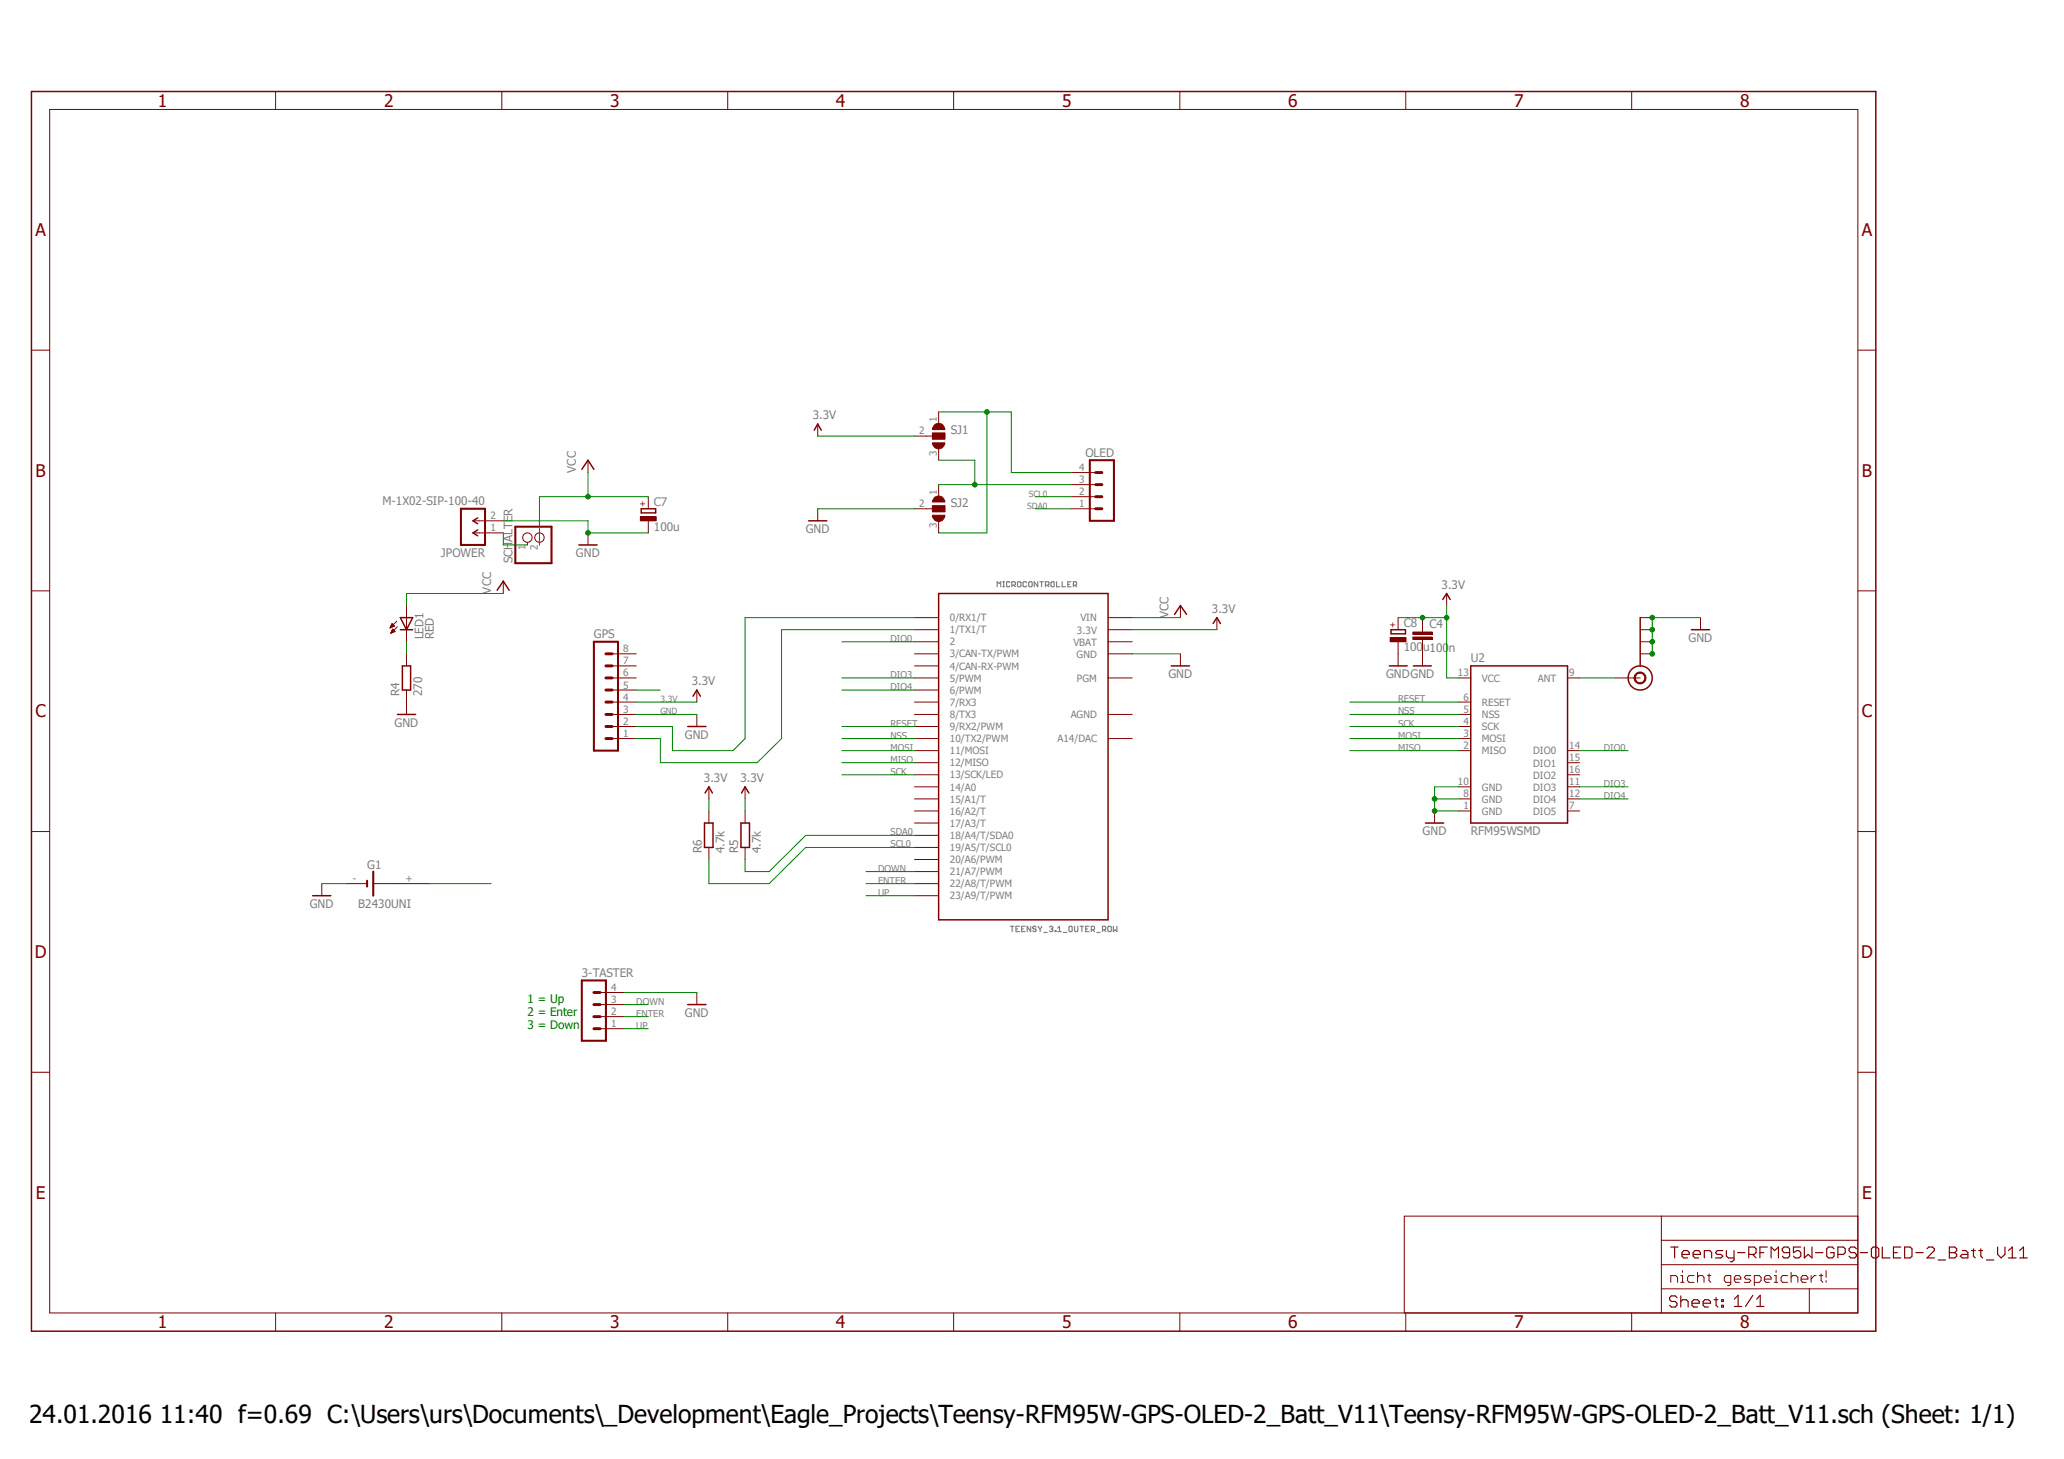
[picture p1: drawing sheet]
<svg xmlns="http://www.w3.org/2000/svg" width="297mm" height="210mm" viewBox="0 0 297 210" stroke-linecap="round" stroke-linejoin="round" font-family="sans-serif">
<path d="M4.2 12.9l288.7 179M292.9 12.9l-288.7 179" fill="none" stroke="#fff" stroke-width=".14"/>
<g fill="none" stroke="#808080" stroke-width=".17">
<path d="M143.5 84.4v-.7l.3 .2 .2-.2v.7M144.3 84.4h.3M144.3 83.7h.3M144.4 83.7v.7M145.3 83.8l-.1-.1h-.3v.1v.6h.3l.1-.1M145.6 84.2h.4l.1-.1v-.3l-.1-.1h-.4v.7M145.9 84.2l.2 .2M146.4 83.8l.2-.1h.2l.1 .1v.5l-.1 .1h-.2l-.2-.1zM147.7 83.8l-.1-.1h-.2l-.2 .1v.5l.2 .1h.2l.1-.1M148 83.8l.2-.1h.2l.1 .1v.5l-.1 .1h-.2l-.2-.1zM149.3 83.7v.7l-.5-.7v.7M149.6 83.7h.6"/>
<path d="M149.9 83.7v.7M150.4 84.2h.4l.2-.1v-.3l-.2-.1h-.4v.7M150.7 84.2l.3 .2M151.3 83.8l.1-.1h.2l.1 .1-.1 .6h-.2l-.1-.1zM152.1 83.7v.7h.4M152.9 83.7v.7h.4M153.7 84.1h.2M154.1 83.7h-.4v.7h.4M154.5 84.2h.3l.1-.1v-.3l-.1-.1h-.3v.7M154.7 84.2l.2 .2M145.4 133.3h.5M145.7 133.3v.7"/>
<path d="M146.2 133.6h.3M146.7 133.3h-.5v.7h.5M147 133.6h.3M147.5 133.3h-.5v.7h.5M148.3 133.3v.7l-.5-.7v.7M149.1 133.4l-.1-.1h-.2l-.2 .1 .2 .2h.2l.1 .2-.1 .2h-.2l-.2-.1M149.4 133.3l.3 .3M149.7 133.6v.4M149.9 133.3l-.2 .3M150.2 134.2h.5M151 133.4l.2-.1h.2l.1 .1-.1 .2M151.3 133.6h.1"/>
<path d="M151.4 133.6l.1 .2-.1 .2h-.2l-.2-.1M151.8 133.9h.2v.1h-.2zM152.2 134h.5M152.2 133.5l.3-.2v.7M153 134.2h.5M154 133.3h.2l.1 .1-.1 .6h-.2l-.2-.1v-.5zM154.6 133.3v.6l.2 .1h.2l.1-.1v-.6M155.4 133.3h.5M155.7 133.3v.7M156.2 133.6h.3M156.7 133.3h-.5v.7h.5M157.1 133.8h.3l.1-.2v-.2l-.1-.1h-.3v.7"/>
<path d="M157.3 133.8l.2 .2M157.9 134.2h.4M158.7 133.8h.3l.1-.2v-.2l-.1-.1h-.3v.7M158.9 133.8l.2 .2M159.6 133.3h.2l.1 .1v.5l-.1 .1h-.2l-.2-.1v-.5zM160.2 133.3v.7l.3-.2 .2 .2v-.7"/>
</g>
<path d="M68.7 76.2l-.6 .5 .6 .4M68.7 74.5l-.6 .4 .6 .5M83.3 78.4h2.6M83.7 67.5l.9-1.3 .9 1.3M92.3 73.2h2.1v.6h-2.1zM168.6 95.8h2.6M203.4 95.8h2.6M211.7 95.8h13.9v22.6h-13.9zM243.4 90.6h2.6M205.1 118.4h2.7" fill="none" stroke="#800000" stroke-width=".21"/>
<g fill="none" stroke="#800000" stroke-width=".14">
<path d="M68.1 76.7h4.3M68.1 74.9h4.3M84.6 66.2v1.8M84.6 76.7v1.7M169.9 94.1v1.7M203.3 91.7h2.8v.3h-2.8zM203.3 90.9h2.8v.4h-2.8zM204.7 88.9v2M204.7 92v3.8M209.9 97.5h1.8M225.6 97.5h1.7M244.7 88.9v1.7"/>
<path d="M206.5 116.7v1.7M209.9 116.7h1.8M209.9 114.9h1.8M209.9 113.2h1.8M209.9 101h1.8M209.9 102.8h1.8M209.9 108h1.8M209.9 104.5h1.8M209.9 106.3h1.8M225.6 116.7h1.7M225.6 114.9h1.7M225.6 113.2h1.7"/>
<path d="M225.6 108h1.7M225.6 111.5h1.7M225.6 109.7h1.7"/>
</g>
<path d="M203.3 91.8h2.8M203.3 91.1h2.8" fill="none" stroke="#800000" stroke-width=".34"/>
<path d="M66.3 73.2h3.5v5.2h-3.5z" fill="none" stroke="#800000" stroke-width=".3"/>
<path d="M92.2 74.3h2.2v.6h-2.2z" fill-rule="evenodd" fill="#800000"/>
<path d="M92.2 74.3h2.2v.6h-2.2zM93.3 71.5v1.7M93.3 74.9v1.8" fill="none" stroke="#800000" stroke-width=".14"/>
<path d="M200.2 90.6h2.1v.6h-2.1z" fill="none" stroke="#800000" stroke-width=".21"/>
<path d="M200.1 91.7h2.2v.6h-2.2z" fill-rule="evenodd" fill="#800000"/>
<g fill="none" stroke="#800000" stroke-width=".14">
<path d="M7.2 15.7h260.2v173.2h-260.2zM39.7 13.2v2.5M72.2 13.2v2.5M104.7 13.2v2.5M137.2 13.2v2.5M169.8 13.2v2.5M202.3 13.2v2.5M234.8 13.2v2.5M4.5 50.4h2.7M267.4 50.4h2.6M75.9 78v.4M77.6 78v.4"/>
<path d="M117.7 61v1.7M117.7 73.2v1.7M154.2 73.2h3.5M154.2 71.5h3.5M154.2 69.7h3.5M154.2 68h3.5M4.5 85h2.7M56.2 90.3h.1M56.2 90.2h.3M56.2 90.1h.4M56.3 90.1h.4M56.3 90h.4"/>
<path d="M56.3 91.1h.1M56.3 91h.1M56.3 91h.3M56.3 90.9h.4M56.3 89.9h.3M56.3 90.8h.5M56.4 89.8h.1M56.4 90.8h.4M56.4 89.7l.4 .4-.7 .2zM56.4 90.7h.3M56.4 90.6h.2M56.5 90.6h.1"/>
<path d="M56.5 90.5l.4 .3-.6 .3zM57.1 89.4l-1 .9M57.2 90.2l-.9 .9M58.5 87.1v5.2M58.5 94.1v1.7M58.5 99.3v3.5M72.4 83.6v1.8M88.1 99.3h3.5M88.1 97.5h3.5M88.1 95.8h3.5M88.1 94.1h3.5M100.3 99.3v1.7"/>
<path d="M131.6 90.6h3.5M131.6 99.3h3.5M131.6 97.5h3.5M131.6 95.8h3.5M131.6 94.1h3.5M131.6 92.3h3.5M131.6 88.9h3.5M159.5 90.6h3.4M159.5 97.5h3.4M159.5 94.1h3.4M159.5 92.3h3.4M159.5 88.9h3.4"/>
<path d="M169.9 87.1v1.8M175.1 88.9v1.7M200.1 91.7h2.2v.6h-2.2zM201.2 88.9v1.7M201.2 92.3v3.5M208.2 85.4v1.7M267.4 85h2.6M4.5 119.6h2.7M88.1 106.3h3.5M88.1 104.5h3.5M88.1 102.8h3.5M88.1 101h3.5"/>
<path d="M100.3 102.8v1.7M102 113.2v1.7M102 116.7v1.7M107.2 113.2v1.7M107.2 116.7v1.7M131.6 109.7h3.5M131.6 108h3.5M131.6 106.3h3.5M131.6 104.5h3.5M131.6 102.8h3.5M131.6 101h3.5M131.6 118.4h3.5"/>
<path d="M131.6 116.7h3.5M131.6 114.9h3.5M131.6 113.2h3.5M131.6 111.5h3.5M159.5 106.3h3.4M159.5 102.8h3.4M267.4 119.6h2.6M46.3 127.1v1.8M49.8 127.1h3M53.7 127.1h8.3M102 121.9v1.8M107.2 121.9v1.8"/>
<path d="M131.6 128.9h3.5M131.6 127.1h3.5M131.6 125.4h3.5M131.6 123.7h3.5M131.6 121.9h3.5M131.6 120.2h3.5M4.5 154.3h2.7M86.4 148h3.4M86.4 146.3h3.4M86.4 144.5h3.4M86.4 142.8h3.4M100.3 142.8v1.7"/>
<path d="M267.4 154.3h2.6M239.1 175v13.9M239.1 178.4h28.3M267.4 175h-65.3v13.9M39.7 188.9v2.6M72.2 188.9v2.6M104.7 188.9v2.6M137.2 188.9v2.6M169.8 188.9v2.6M202.3 188.9v2.6M234.8 188.9v2.6M239.1 185.4h28.3"/>
<path d="M239.1 181.9h28.3M240.4 184.5v-1h.8l.2 .3v.7M241.9 183.5h.2v1M241.9 184.5h.5M242.1 182.8v.2M243.8 183.5h-.7l-.2 .3v.4l.2 .3h.7M244.3 183.8l.2-.3h.5l.2 .3v.7M244.3 183v1.5M245.7 183.5h.5M246 183.3v.9l.2 .3M249.1 184.5h-.7l-.2-.3v-.4l.2-.3h.7v1.2l-.2 .3h-.3M249.6 184h.9v-.2l-.2-.3h-.5l-.2 .3v.4l.2 .3h.5"/>
<path d="M252 183.5h-.8l-.2 .3 .2 .2h.6l.2 .2-.2 .3h-.8M252.5 184.5h.7l.2-.3v-.4l-.2-.3h-.7v1.5M253.9 184h1v-.2l-.3-.3h-.4l-.3 .3v.4l.3 .3h.4M255.4 183.5h.2v1M255.4 184.5h.4M255.6 182.8v.2M257.3 183.5h-.8l-.2 .3v.4l.2 .3h.8M257.8 183.8l.2-.3h.5l.2 .3v.7M257.8 183v1.5M259.2 184h1v-.2l-.3-.3h-.5l-.2 .3v.4l.2 .3h.5M260.4 185.4v3.5M260.6 183.5v1"/>
<path d="M261.4 183.5h-.3l-.5 .5M261.8 183.5h.5M262.1 183.3v.9l.2 .3M262.8 182.8v1M262.8 184.2v.3"/>
<circle cx="75.9" cy="77.3" r=".68"/>
<circle cx="77.6" cy="77.3" r=".68"/>
</g>
<g fill="none" stroke="#800000" stroke-width=".21">
<path d="M4.5 13.2h265.5v178.3h-265.5zM116.4 74.9h2.6M117.2 61.9l.5-.9 .5 .9M57.6 88.9h1.8l-.9 1.7zM57.6 90.6h1.8M57.9 95.8h1.2v3.5h-1.2zM71.5 84.9l.9-1.3 .9 1.3M135.1 85.4h24.4v46.9h-24.4zM169 88.4l.9-1.3 .9 1.3M174.6 89.7l.5-.8 .5 .8M199.9 95.8h2.6M207.6 86.2l.6-.8 .5 .8"/>
<path d="M236 88.9v6.9M57.2 102.8h2.6M99 104.5h2.6M99.7 100.2l.6-.9 .5 .9M101.4 118.4h1.2v3.5h-1.2zM101.5 114.1l.5-.9 .5 .9M106.6 118.4h1.3v3.5h-1.3zM106.7 114.1l.5-.9 .6 .9M45 128.9h2.6M99 144.5h2.6"/>
</g>
<g fill="none" stroke="#800000" stroke-width=".17">
<path d="M240.4 179.4h1.1M241 179.4v1.6M247.9 179.9h-.8l-.2 .3 .2 .3h.5l.3 .2-.3 .3h-.7M248.5 179.9v.8l.2 .3h.9M249.6 179.9v1.4l-.3 .2h-.3M254.3 179.4h-1v1.6M259.2 179.4h-1.1v.8l.5-.3h.3l.3 .3v.5l-.3 .3h-.5l-.3-.3M259.7 179.4v1.6l.5-.5 .6 .5v-1.6M263.9 179.7l-.2-.3h-.6l-.2 .3v1l.2 .3h.6l.2-.3v-.5h-.5M267.2 179.7l-.3-.3h-.5l-.3 .3v.2l.3 .3h.5l.3 .3v.2l-.3 .3h-.5l-.3-.3M269.6 179.4h.5l.3 .3v1l-.3 .3h-.5l-.3-.3v-1zM270.9 179.4v1.6h1.1"/>
<path d="M273.6 179.4h-1.1v1.6h1.1M274.1 179.4h.8l.3 .3v1l-.3 .3h-.8zM277.3 179.7l.3-.3h.5l.3 .3v.2l-1.1 1.1h1.1M280.5 179.4h.8l.3 .3v.2l-.3 .3 .3 .3v.2l-.3 .3h-.8zM282.4 179.9h.5l.3 .3v.8h-.8l-.3-.3 .3-.2h.8M283.7 179.9h.6M284 179.7v1l.3 .3M284.8 179.9h.5M285.1 179.7v1l.2 .3M287.5 179.4v1.1l.5 .5 .5-.5v-1.1M289 179.9l.6-.5v1.6M290.7 179.9l.5-.5v1.6"/>
<path d="M241.3 186.7l-.2-.3h-.6l-.2 .3v.3l.2 .2h.6l.2 .3v.3l-.2 .2h-.6l-.2-.2M241.9 187.2l.2-.2h.6l.2 .2v.8M241.9 186.4v1.6M242.1 180.5h1v-.3l-.2-.3h-.6l-.2 .3v.5l.2 .3h.6M243.5 187.5h1.1v-.3l-.3-.2h-.5l-.3 .2v.6l.3 .2h.5M243.7 180.5h1v-.3l-.2-.3h-.6l-.2 .3v.5l.2 .3h.6M245.1 187.5h1.1v-.3l-.3-.2h-.5l-.3 .2v.6l.3 .2h.5M245.3 181v-1.1h.8l.2 .3v.8M246.7 187h.5M247 186.7v1.1l.2 .2M247.8 187h.2v.2h-.2zM247.8 187.8h.2v.2h-.2z"/>
<path d="M249.6 186.9l.5-.5v1.6M249.6 188h1.1M250.1 180.2h1M251.7 180.5h.8l.2-.3v-.5l-.2-.3h-.8v1.6M252.2 180.5l.5 .5M252.3 186.4l-1.1 1.6M252.8 188h1.1M252.8 186.9l.5-.5v1.6M253.3 180.2h.5M254.9 181v-1.6l.5 .5 .5-.5v1.6M257.6 180.2h-.9l-.2-.3v-.2l.2-.3h.6l.3 .3v1l-.3 .3h-.6l-.2-.3M261.3 180.2h1"/>
<path d="M264.5 180.5h.8l.3-.3v-.5l-.3-.3h-.8v1.6M267.7 180.2h1.1M272.5 180.2h.5M275.7 180.2h1.1M278.9 181.3h1.1M280.5 180.2h.8M285.9 181.3h1M289 181h1.1M290.7 181h1.1"/>
</g>
<path d="M74.2 75.8h5.2v5.2h-5.2zM156.8 66.2h3.5v8.7h-3.5zM85.5 92.3h3.4v15.7h-3.4zM52.8 126.7v.9M53.7 125.4v3.5M83.7 141.1h3.5v8.6h-3.5z" fill="none" stroke="#800000" stroke-width=".3"/>
<g fill="none" stroke="#800000" stroke-width=".42">
<path d="M157.7 69.7h.9M157.7 71.5h.9M157.7 73.2h.9M157.7 68h.9M87.2 99.3h.9M87.2 94.1h.9M87.2 95.8h.9M87.2 97.5h.9M87.2 102.8h.9M87.2 104.5h.9M87.2 106.3h.9M87.2 101h.9"/>
<path d="M85.5 144.5h.9M85.5 146.3h.9M85.5 148h.9M85.5 142.8h.9"/>
</g>
<path d="M235.5 96.9a.87 .87 0 0 1 1.3 .3 .87 .87 0 0 1-.6 1.2 .87 .87 0 0 1-1-.9h.1a.68 .68 0 0 1 .9-.6 .68 .68 0 0 1 .3 1 .68 .68 0 0 1-1.1-.1l-.1-.3h-.1v-.3z" fill-rule="evenodd" fill="#800000"/>
<path d="M232.5 97.5h3.5M235.5 96.9a.87 .87 0 0 1 1.3 .3 .87 .87 0 0 1-.6 1.2 .87 .87 0 0 1-1-.9h.1a.68 .68 0 0 1 .9-.6 .68 .68 0 0 1 .3 1 .68 .68 0 0 1-1.1-.1l-.1-.3h-.1v-.3zM236 94.1h1.8M236 92.3h1.8M236 90.6h1.8M236 88.9h1.8" fill="none" stroke="#800000" stroke-width=".14"/>
<circle cx="236" cy="97.5" r="1.74" fill="none" stroke="#800000" stroke-width=".21"/>
<path d="M134.2 63.7h1.8a.89 .89 0 0 1-.9 .9 .89 .89 0 0 1-.9-.9z" fill-rule="evenodd" fill="#800000"/>
<path d="M134.2 63.7h1.8a.89 .89 0 0 1-.9 .9 .89 .89 0 0 1-.9-.9z" fill="none" stroke="#800000" stroke-width=".14"/>
<path d="M134.6 61a.89 .89 0 0 1 .9 0 .89 .89 0 0 1 .5 .8h-1.8v-.2z" fill-rule="evenodd" fill="#800000"/>
<path d="M133.3 62.7h.9M134.2 62.3h1.8v.9h-1.8zM134.6 61a.89 .89 0 0 1 .9 0 .89 .89 0 0 1 .5 .8h-1.8v-.2z" fill="none" stroke="#800000" stroke-width=".14"/>
<path d="M134.2 62.3h1.8v.9h-1.8z" fill-rule="evenodd" fill="#800000"/>
<path d="M135.1 59.3v1.7M131.6 62.7h1.7M134.2 62.3h1.8v.9h-1.8zM135.1 64.5v1.7" fill="none" stroke="#800000" stroke-width=".14"/>
<path d="M134.2 74.1h1.8a.89 .89 0 0 1-.9 .9 .89 .89 0 0 1-.9-.9z" fill-rule="evenodd" fill="#800000"/>
<path d="M134.2 74.1h1.8a.89 .89 0 0 1-.9 .9 .89 .89 0 0 1-.9-.9z" fill="none" stroke="#800000" stroke-width=".14"/>
<path d="M134.6 71.5a.89 .89 0 0 1 1.4 .7h-1.8v-.1z" fill-rule="evenodd" fill="#800000"/>
<path d="M133.3 73.2h.9M134.2 72.8h1.8v.8h-1.8zM134.6 71.5a.89 .89 0 0 1 1.4 .7h-1.8v-.1z" fill="none" stroke="#800000" stroke-width=".14"/>
<path d="M134.2 72.8h1.8v.8h-1.8z" fill-rule="evenodd" fill="#800000"/>
<path d="M131.6 73.2h1.7M134.2 72.8h1.8v.8h-1.8zM135.1 69.7v1.8M135.1 74.9v1.8" fill="none" stroke="#800000" stroke-width=".14"/>
<path d="M206.5 114.9h3.4M209.9 113.2h-3.4v3.5h3.4" fill="none" stroke="#008000" stroke-width=".14"/>
<circle cx="206.5" cy="116.7" r=".33" fill="#008000"/>
<circle cx="206.5" cy="116.7" r=".33" fill="none" stroke="#008000" stroke-width=".14"/>
<circle cx="206.5" cy="114.9" r=".33" fill="#008000"/>
<g fill="none" stroke="#008000" stroke-width=".14">
<path d="M72.4 74.9h12.2v1.8h8.7"/>
<circle cx="206.5" cy="114.9" r=".33"/>
</g>
<circle cx="84.6" cy="76.7" r=".33" fill="#008000"/>
<g fill="none" stroke="#008000" stroke-width=".14">
<path d="M162.9 94.1h7M244.7 88.9h-6.9v5.2M91.6 102.8h8.7M46.3 127.1h3.5M89.8 142.8h10.5"/>
<circle cx="84.6" cy="76.7" r=".33"/>
</g>
<circle cx="237.8" cy="88.9" r=".33" fill="#008000"/>
<circle cx="237.8" cy="88.9" r=".33" fill="none" stroke="#008000" stroke-width=".14"/>
<circle cx="237.8" cy="90.6" r=".33" fill="#008000"/>
<circle cx="237.8" cy="90.6" r=".33" fill="none" stroke="#008000" stroke-width=".14"/>
<circle cx="237.8" cy="92.3" r=".33" fill="#008000"/>
<circle cx="237.8" cy="92.3" r=".33" fill="none" stroke="#008000" stroke-width=".14"/>
<circle cx="237.8" cy="94.1" r=".33" fill="#008000"/>
<g fill="none" stroke="#008000" stroke-width=".14">
<path d="M84.6 68v3.5M93.3 71.5h-15.7v6.9M117.7 73.2h13.9"/>
<circle cx="237.8" cy="94.1" r=".33"/>
</g>
<circle cx="84.6" cy="71.5" r=".33" fill="#008000"/>
<g fill="none" stroke="#008000" stroke-width=".14">
<path d="M72.4 76.7v1.7h3.5M149 73.2h5.2M149 71.5h5.2M58.5 92.3v1.8M72.4 85.4h-13.9v1.7M121.2 92.3h10.4M121.2 97.5h10.4M121.2 99.3h10.4M162.9 88.9h7M162.9 90.6h12.2M204.7 88.9h3.5M208.2 87.1v10.4h1.7"/>
<path d="M91.6 101h8.7M121.2 106.3h10.4M121.2 108h10.4M121.2 109.7h10.4M121.2 111.5h10.4M121.2 104.5h10.4M194.3 102.8h15.6M194.3 106.3h15.6M194.3 108h15.6M194.3 104.5h15.6M194.3 101h15.6M227.3 108h7"/>
<path d="M227.3 113.2h7M227.3 114.9h7M124.6 125.4h7M124.6 127.1h7M124.6 128.9h7M131.6 120.2h-15.7l-5.2 5.2h-3.5v-1.7M131.6 121.9h-15.7l-5.2 5.2h-8.7v-3.4M89.8 144.5h3.5M89.8 146.3h3.5M89.8 148h3.5"/>
<circle cx="84.6" cy="71.5" r=".33"/>
</g>
<circle cx="208.2" cy="88.9" r=".33" fill="#008000"/>
<g fill="none" stroke="#008000" stroke-width=".14">
<path d="M201.2 88.9h3.5"/>
<circle cx="208.2" cy="88.9" r=".33"/>
</g>
<circle cx="204.7" cy="88.9" r=".33" fill="#008000"/>
<g fill="none" stroke="#008000" stroke-width=".14">
<path d="M135.1 59.3h10.4v8.7h8.7M142 59.3v17.4h-6.9M117.7 62.7h13.9M91.6 99.3h3.4M131.6 88.9h-24.4v17.4l-1.7 1.7h-8.7v-3.5h-5.2M131.6 90.6h-19.1v15.7l-3.5 3.4h-14v-3.4h-3.4M227.3 97.5h5.2M102 114.9v1.8M107.2 114.9v1.8M62 127.1h8.7"/>
<circle cx="204.7" cy="88.9" r=".33"/>
</g>
<circle cx="142" cy="59.3" r=".33" fill="#008000"/>
<g fill="none" stroke="#008000" stroke-width=".14">
<path d="M135.1 69.7h19.1M135.1 66.2h5.2v3.5"/>
<circle cx="142" cy="59.3" r=".33"/>
</g>
<circle cx="140.3" cy="69.7" r=".33" fill="#008000"/>
<circle cx="140.3" cy="69.7" r=".33" fill="none" stroke="#008000" stroke-width=".14"/>
<text font-size="3.6" x="4.2" y="204.7">24.01.2016 11:40 f=0.69 C:\Users\urs\Documents\_Development\Eagle_Projects\Teensy-RFM95W-GPS-OLED-2_Batt_V11\Teensy-RFM95W-GPS-OLED-2_Batt_V11.sch (Sheet: 1/1)</text>
<g font-size="2.5" fill="#800000">
<text x="22.7" y="15.4">1</text>
<text x="55.3" y="15.4">2</text>
<text x="87.8" y="15.4">3</text>
<text x="120.3" y="15.4">4</text>
<text x="152.9" y="15.4">5</text>
<text x="185.4" y="15.4">6</text>
<text x="217.9" y="15.4">7</text>
<text x="250.4" y="15.4">8</text>
<text x="5.1" y="34">A</text>
<text x="268" y="34">A</text>
<text x="5.1" y="68.6">B</text>
<text x="268" y="68.6">B</text>
<text x="5.1" y="103.2">C</text>
<text x="268" y="103.2">C</text>
<text x="5" y="137.8">D</text>
<text x="267.8" y="137.8">D</text>
<text x="5.2" y="172.5">E</text>
<text x="268" y="172.5">E</text>
<text x="22.7" y="191.1">1</text>
<text x="55.3" y="191.1">2</text>
<text x="87.8" y="191.1">3</text>
<text x="120.3" y="191.1">4</text>
<text x="152.9" y="191.1">5</text>
<text x="185.4" y="191.1">6</text>
<text x="217.9" y="191.1">7</text>
<text x="250.4" y="191.1">8</text>
</g>
<g font-size="1.7" fill="#808080">
<text x="117" y="60.3">3.3V</text>
<text x="136.8" y="62.5">SJ1</text>
<text x="156.2" y="65.7">OLED</text>
<text x="82.9" y="68" transform="rotate(-90 82.9 68)">VCC</text>
<text x="55" y="72.7">M-1X02-SIP-100-40</text>
<text x="94.1" y="76.3">100u</text>
<text x="94.1" y="72.9">C7</text>
<text x="115.9" y="76.7">GND</text>
<text x="136.8" y="72.9">SJ2</text>
<text x="63.5" y="80.1">JPOWER</text>
<text x="73.7" y="81" transform="rotate(-90 73.7 81)">SCHALTER</text>
<text x="82.9" y="80.1">GND</text>
<text x="70.7" y="85.4" transform="rotate(-90 70.7 85.4)">VCC</text>
<text x="168.1" y="88.9" transform="rotate(-90 168.1 88.9)">VCC</text>
<text x="174.4" y="88.1">3.3V</text>
<text x="207.5" y="84.7">3.3V</text>
<text x="61" y="92" transform="rotate(-90 61 92)">LED1</text>
<text x="62.4" y="92" transform="rotate(-90 62.4 92)">RED</text>
<text x="85.5" y="91.8">GPS</text>
<text x="202" y="93.7">100u100n</text>
<text x="202" y="90.3">C8</text>
<text x="205.7" y="90.3">C4</text>
<text x="211.7" y="95.3">U2</text>
<text x="243" y="92.3">GND</text>
<text x="57.5" y="100.2" transform="rotate(-90 57.5 100.2)">R4</text>
<text x="60.7" y="100.2" transform="rotate(-90 60.7 100.2)">270</text>
<text x="99.6" y="98.6">3.3V</text>
<text x="168.1" y="97.5">GND</text>
<text x="199.5" y="97.5">GNDGND</text>
<text x="56.8" y="104.5">GND</text>
<text x="98.5" y="106.3">GND</text>
<text x="101.3" y="112.5">3.3V</text>
<text x="106.5" y="112.5">3.3V</text>
<text x="52.8" y="125">G1</text>
<text x="101" y="122.8" transform="rotate(-90 101 122.8)">R6</text>
<text x="104.3" y="122.8" transform="rotate(-90 104.3 122.8)">4.7k</text>
<text x="106.2" y="122.8" transform="rotate(-90 106.2 122.8)">R5</text>
<text x="109.5" y="122.8" transform="rotate(-90 109.5 122.8)">4.7k</text>
<text x="204.7" y="120.2">GND</text>
<text x="211.7" y="120.2">RFM95WSMD</text>
<text x="44.6" y="130.6">GND</text>
<text x="51.6" y="130.6">B2430UNI</text>
<text x="83.7" y="140.5">3-TASTER</text>
<text x="98.5" y="146.3">GND</text>
</g>
<g font-size="1.7" fill="#008000">
<text x="75.9" y="144.4">1 = Up</text>
<text x="75.9" y="146.2">2 = Enter</text>
<text x="75.9" y="148">3 = Down</text>
</g>
<g font-size="1.4" fill="#808080">
<text x="132.3" y="62.5">2</text>
<text x="134.8" y="65.5" transform="rotate(-90 134.8 65.5)">3</text>
<text x="134.8" y="60.7" transform="rotate(-90 134.8 60.7)">1</text>
<text x="134.8" y="71.2" transform="rotate(-90 134.8 71.2)">1</text>
<text x="155.3" y="71.2">2</text>
<text x="155.3" y="69.5">3</text>
<text x="155.3" y="67.7">4</text>
<text x="70.6" y="76.4">1</text>
<text x="70.6" y="74.7">2</text>
<text x="132.3" y="72.9">2</text>
<text x="134.8" y="76" transform="rotate(-90 134.8 76)">3</text>
<text x="155.3" y="72.9">1</text>
<text x="75.6" y="79.1" transform="rotate(-90 75.6 79.1)">1</text>
<text x="77.4" y="79.1" transform="rotate(-90 77.4 79.1)">2</text>
<text x="136.7" y="89.4">0/RX1/T</text>
<text x="155.5" y="89.4">VIN</text>
<text x="89.7" y="95.5">7</text>
<text x="89.7" y="93.8">8</text>
<text x="128.1" y="92.3">DIO0</text>
<text x="136.7" y="94.6">3/CAN-TX/PWM</text>
<text x="136.7" y="92.8">2</text>
<text x="136.7" y="91.1">1/TX1/T</text>
<text x="154.5" y="92.9">VBAT</text>
<text x="154.9" y="94.6">GND</text>
<text x="155" y="91.1">3.3V</text>
<text x="89.7" y="100.8">4</text>
<text x="89.7" y="99.1">5</text>
<text x="89.7" y="97.3">6</text>
<text x="128.1" y="97.5">DIO3</text>
<text x="128.1" y="99.3">DIO4</text>
<text x="136.7" y="101.6">7/RX3</text>
<text x="136.7" y="99.8">6/PWM</text>
<text x="136.7" y="98.1">5/PWM</text>
<text x="136.7" y="96.4">4/CAN-RX-PWM</text>
<text x="155" y="98.1">PGM</text>
<text x="201.2" y="101">RESET</text>
<text x="209.8" y="97.3">13</text>
<text x="210.6" y="100.8">6</text>
<text x="213.3" y="98.1">VCC</text>
<text x="213.3" y="101.6">RESET</text>
<text x="221.3" y="98.1">ANT</text>
<text x="225.8" y="97.3">9</text>
<text x="89.7" y="106">1</text>
<text x="89.7" y="104.3">2</text>
<text x="89.7" y="102.5">3</text>
<text x="128.1" y="106.3">NSS</text>
<text x="128.1" y="108">MOSI</text>
<text x="128.1" y="104.5">RESET</text>
<text x="136.7" y="106.8">10/TX2/PWM</text>
<text x="136.7" y="105">9/RX2/PWM</text>
<text x="136.7" y="103.3">8/TX3</text>
<text x="152.2" y="106.8">A14/DAC</text>
<text x="154.1" y="103.3">AGND</text>
<text x="201.2" y="102.8">NSS</text>
<text x="201.2" y="106.3">MOSI</text>
<text x="201.2" y="108">MISO</text>
<text x="201.2" y="104.5">SCK</text>
<text x="210.6" y="102.5">5</text>
<text x="210.6" y="104.3">4</text>
<text x="210.6" y="106">3</text>
<text x="210.6" y="107.7">2</text>
<text x="213.3" y="103.3">NSS</text>
<text x="213.3" y="105">SCK</text>
<text x="213.3" y="106.8">MOSI</text>
<text x="225.8" y="107.7">14</text>
<text x="230.8" y="108">DIO0</text>
<text x="128.1" y="109.7">MISO</text>
<text x="128.1" y="111.5">SCK</text>
<text x="136.7" y="110.2">12/MISO</text>
<text x="136.7" y="108.5">11/MOSI</text>
<text x="136.7" y="113.7">14/A0</text>
<text x="136.7" y="112">13/SCK/LED</text>
<text x="209.8" y="112.9">10</text>
<text x="213.3" y="113.7">GND</text>
<text x="213.3" y="108.5">MISO</text>
<text x="220.6" y="113.7">DIO3</text>
<text x="220.6" y="108.5">DIO0</text>
<text x="220.6" y="112">DIO2</text>
<text x="220.6" y="110.3">DIO1</text>
<text x="225.8" y="112.9">11</text>
<text x="225.8" y="111.2">16</text>
<text x="225.8" y="109.5">15</text>
<text x="230.8" y="113.2">DIO3</text>
<text x="136.7" y="119">17/A3/T</text>
<text x="136.7" y="117.2">16/A2/T</text>
<text x="136.7" y="115.5">15/A1/T</text>
<text x="210.6" y="116.5">1</text>
<text x="210.6" y="114.7">8</text>
<text x="213.3" y="117.2">GND</text>
<text x="213.3" y="115.5">GND</text>
<text x="220.6" y="115.5">DIO4</text>
<text x="220.6" y="117.2">DIO5</text>
<text x="225.8" y="114.7">12</text>
<text x="225.8" y="116.5">7</text>
<text x="230.8" y="114.9">DIO4</text>
<text x="126.4" y="125.4">DOWN</text>
<text x="128.1" y="121.9">SCL0</text>
<text x="128.1" y="120.2">SDA0</text>
<text x="136.7" y="125.9">21/A7/PWM</text>
<text x="136.7" y="124.2">20/A6/PWM</text>
<text x="136.7" y="122.4">19/A5/T/SCL0</text>
<text x="136.7" y="120.7">18/A4/T/SDA0</text>
<text x="50.8" y="126.9">-</text>
<text x="58.4" y="126.9">+</text>
<text x="126.4" y="127.1">ENTER</text>
<text x="126.4" y="128.9">UP</text>
<text x="136.7" y="129.4">23/A9/T/PWM</text>
<text x="136.7" y="127.6">22/A8/T/PWM</text>
<text x="88" y="142.5">4</text>
<text x="88" y="147.7">1</text>
<text x="88" y="146">2</text>
<text x="88" y="144.3">3</text>
<text x="91.6" y="144.5">DOWN</text>
<text x="91.6" y="146.3">ENTER</text>
<text x="91.6" y="148">UP</text>
</g>
<g font-size="1.2" fill="#808080">
<text x="148.1" y="71.5">SCL0</text>
<text x="147.8" y="73.2">SDA0</text>
<text x="95" y="101">3.3V</text>
<text x="95" y="102.8">GND</text>
</g>
<g font-size="1.2" fill="#800000">
<text x="92.9" y="72.9" transform="rotate(-90 92.9 72.9)">+</text>
<text x="200.8" y="90.3" transform="rotate(-90 200.8 90.3)">+</text>
</g>
</svg>
